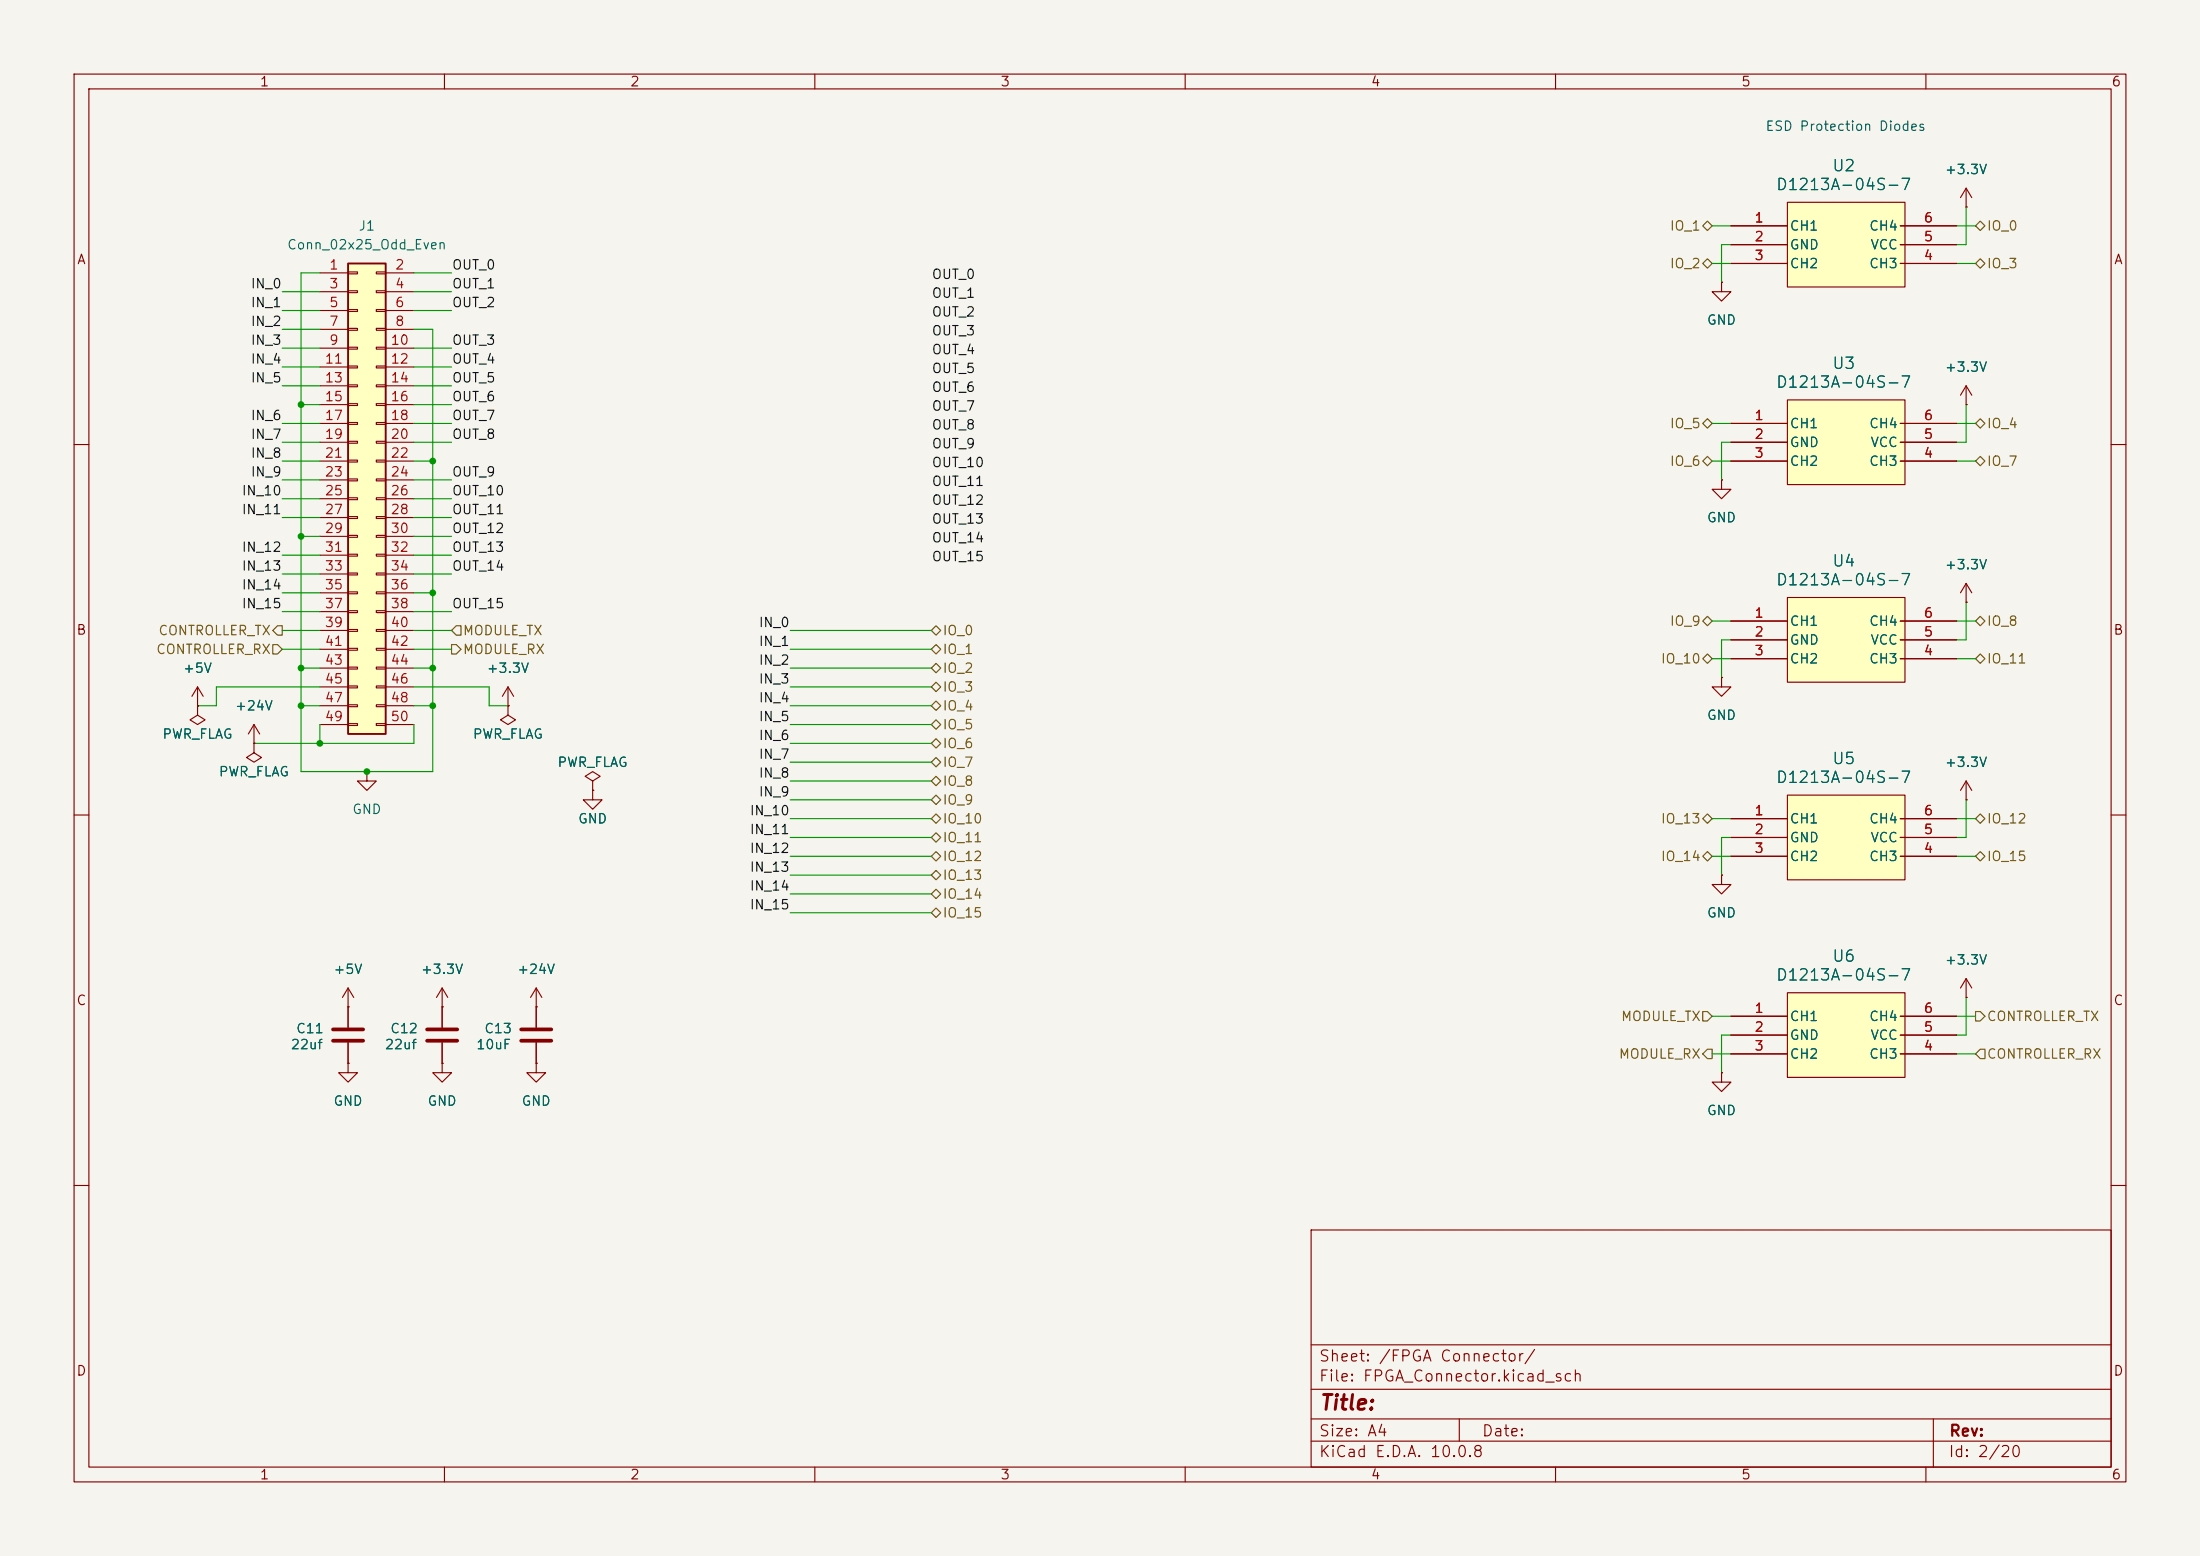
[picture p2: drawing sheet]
<svg xmlns="http://www.w3.org/2000/svg" width="297mm" height="210mm" viewBox="0 0 297 210" stroke-linecap="round" stroke-linejoin="round" font-family="sans-serif">
<path d="M0 0h297v210h-297z" fill="#f5f4ef" stroke="#f5f4ef" stroke-width=".14"/>
<g fill="none" stroke="#840000" stroke-width=".15">
<path d="M10 10h277v190h-277zM12 12h273v186h-273zM60 10v2M110 10v2M160 10v2M210 10v2M260 10v2M10 60h2M285 60h2M26.7 95.3v1.2l1 .7-1 .6-1-.6 1-.7M26.7 95.3h.1M26.7 92.7l-.8 1.3"/>
<path d="M26.7 92.7l.7 1.3M26.7 92.7v2.6M10 110h2M265.4 108h.1M265.4 105.4l-.7 1.3M265.4 105.4l.8 1.3M265.4 105.4v2.6M285 110h2M47 135.9h.1M47 133.4v5.3M47 133.4l-.8 1.2M47 133.4l.8 1.2"/>
<path d="M59.7 135.9v2.8M47 143.5v1.3h1.3l-1.3 1.3-1.3-1.3h1.3M47 143.5h.1M47 140.7v2.8M59.7 143.5v1.3h1.3l-1.3 1.3-1.3-1.3h1.3M59.7 143.5h.1M59.7 140.7v2.8M10 160h2M177 166h108v32h-108zM285 160h2M60 198v2M110 198v2"/>
<path d="M160 198v2M177 194.5h108M177 191.5h108M177 187.5h108M177 181.5h108M197 191.5v3M210 198v2M260 198v2M261 191.5v6.5"/>
</g>
<path d="M45 138.9h4M57.7 138.9h4M45 140.5h4M57.7 140.5h4" fill="none" stroke="#840000" stroke-width=".51"/>
<path d="M47 35.6h5.1v63.5h-5.1z" fill="#ffffc2"/>
<path d="M47 35.6h5.1v63.5h-5.1z" fill="none" stroke="#840000" stroke-width=".25"/>
<g fill="none" stroke="#840000" stroke-width=".15">
<path d="M43.2 36.8h3.8M43.2 39.4h3.8M47 36.7h1.3v.3h-1.3zM47 39.2h1.3v.3h-1.3zM50.8 36.7h1.3v.3h-1.3zM50.8 39.2h1.3v.3h-1.3zM52.1 36.8h3.8M52.1 39.4h3.8M43.2 41.9h3.8M43.2 44.5h3.8M43.2 47h3.8M43.2 49.5h3.8"/>
<path d="M43.2 52.1h3.8M43.2 54.6h3.8M43.2 57.2h3.8M43.2 59.7h3.8M47 41.8h1.3v.2h-1.3zM47 44.3h1.3v.3h-1.3zM47 46.9h1.3v.2h-1.3zM47 49.4h1.3v.3h-1.3zM47 51.9h1.3v.3h-1.3zM47 54.5h1.3v.2h-1.3zM47 57h1.3v.3h-1.3zM47 59.6h1.3v.2h-1.3z"/>
<path d="M50.8 41.8h1.3v.2h-1.3zM50.8 44.3h1.3v.3h-1.3zM50.8 46.9h1.3v.2h-1.3zM50.8 49.4h1.3v.3h-1.3zM50.8 51.9h1.3v.3h-1.3zM50.8 54.5h1.3v.2h-1.3zM50.8 57h1.3v.3h-1.3zM50.8 59.6h1.3v.2h-1.3zM52.1 41.9h3.8M52.1 44.5h3.8M52.1 47h3.8M52.1 49.5h3.8"/>
<path d="M52.1 52.1h3.8M52.1 54.6h3.8M52.1 57.2h3.8M52.1 59.7h3.8M43.2 62.2h3.8M43.2 64.8h3.8M43.2 67.3h3.8M43.2 69.9h3.8M43.2 72.4h3.8M43.2 74.9h3.8M43.2 77.5h3.8M47 62.1h1.3v.3h-1.3z"/>
<path d="M47 64.6h1.3v.3h-1.3zM47 67.2h1.3v.2h-1.3zM47 69.7h1.3v.3h-1.3zM47 72.3h1.3v.2h-1.3zM47 74.8h1.3v.3h-1.3zM47 77.3h1.3v.3h-1.3zM47 79.9h1.3v.2h-1.3zM50.8 62.1h1.3v.3h-1.3zM50.8 64.6h1.3v.3h-1.3zM50.8 67.2h1.3v.2h-1.3zM50.8 69.7h1.3v.3h-1.3zM50.8 72.3h1.3v.2h-1.3z"/>
<path d="M50.8 74.8h1.3v.3h-1.3zM50.8 77.3h1.3v.3h-1.3zM50.8 79.9h1.3v.2h-1.3zM52.1 62.2h3.8M52.1 64.8h3.8M52.1 67.3h3.8M52.1 69.9h3.8M52.1 72.4h3.8M52.1 74.9h3.8M52.1 77.5h3.8M43.2 80h3.8M43.2 82.6h3.8"/>
<path d="M43.2 85.1h3.8M43.2 87.6h3.8M43.2 90.2h3.8M43.2 92.7h3.8M43.2 95.3h3.8M43.2 97.8h3.8M47 82.4h1.3v.3h-1.3zM47 85h1.3v.2h-1.3zM47 87.5h1.3v.3h-1.3zM47 90h1.3v.3h-1.3zM47 92.6h1.3v.2h-1.3zM47 95.1h1.3v.3h-1.3z"/>
<path d="M47 97.7h1.3v.2h-1.3zM50.8 82.4h1.3v.3h-1.3zM50.8 85h1.3v.2h-1.3zM50.8 87.5h1.3v.3h-1.3zM50.8 90h1.3v.3h-1.3zM50.8 92.6h1.3v.2h-1.3zM50.8 95.1h1.3v.3h-1.3zM50.8 97.7h1.3v.2h-1.3zM52.1 80h3.8M52.1 82.6h3.8M52.1 85.1h3.8M52.1 87.6h3.8"/>
<path d="M52.1 90.2h3.8M52.1 92.7h3.8M52.1 95.3h3.8M52.1 97.8h3.8"/>
</g>
<path d="M241.3 107.3h15.9v11.4h-15.9z" fill="#ffffc2"/>
<g fill="none" stroke="#840000" stroke-width=".15">
<path d="M34.3 97.8l.8 1.3M34.3 97.8l-.8 1.3M34.3 97.8v2.5M34.3 100.3v1.3l1 .6-1 .7-1-.7 1-.6M34.3 100.3h.1M49.5 104.1v1.3h1.3l-1.3 1.3-1.2-1.3h1.2M49.5 104.1h.1M80 105.4l1-.6-1-.7-1 .7 1 .6v1.3M80 106.7h.1M232.4 118.1v1.3h1.3l-1.3 1.3-1.3-1.3h1.3M232.4 118.1h.1M233.7 110.5h7.6"/>
<path d="M233.7 115.6h7.6M233.7 113h7.6M241.3 107.3h15.9v11.4h-15.9zM256.5 110.5h7.7M256.5 115.6h7.7M256.5 113h7.7M59.7 135.9h.1M59.7 133.4l.8 1.2M59.7 133.4l-.8 1.2M59.7 133.4v2.5M72.4 135.9h.1M72.4 133.4l.8 1.2"/>
<path d="M72.4 133.4l-.8 1.2M72.4 133.4v5.3M265.4 134.6h.1M265.4 132.1l-.7 1.3M265.4 132.1l.8 1.3M265.4 132.1v2.5M72.4 143.5v1.3h1.3l-1.3 1.3-1.3-1.3h1.3M72.4 143.5h.1M72.4 140.7v2.8M232.4 144.8v1.3h1.3l-1.3 1.2-1.3-1.2h1.3M232.4 144.8h.1"/>
</g>
<path d="M70.4 138.9h4M70.4 140.5h4" fill="none" stroke="#840000" stroke-width=".51"/>
<path d="M241.3 134h15.9v11.4h-15.9z" fill="#ffffc2"/>
<path d="M68.6 95.3h.1M68.6 92.7l.7 1.3M68.6 92.7l-.8 1.3M68.6 92.7v2.6M233.7 137.2h7.6M233.7 139.7h7.6M241.3 134h15.9v11.4h-15.9zM256.5 137.2h7.7M256.5 139.7h7.7M233.7 142.2h7.6M256.5 142.2h7.7" fill="none" stroke="#840000" stroke-width=".15"/>
<path d="M241.3 27.3h15.9v11.4h-15.9z" fill="#ffffc2"/>
<path d="M232.4 38.1v1.3h1.3l-1.3 1.2-1.3-1.2h1.3M232.4 38.1h.1M233.7 30.5h7.6M233.7 35.6h7.6M233.7 33h7.6M241.3 27.3h15.9v11.4h-15.9zM256.5 30.5h7.7M256.5 35.6h7.7M256.5 33h7.7" fill="none" stroke="#840000" stroke-width=".15"/>
<path d="M241.3 54h15.9v11.4h-15.9z" fill="#ffffc2"/>
<g fill="none" stroke="#840000" stroke-width=".15">
<path d="M265.4 27.9h.1M265.4 25.4l-.7 1.3M265.4 25.4l.8 1.3M265.4 25.4v2.5M233.7 57.2h7.6M233.7 59.7h7.6M241.3 54h15.9v11.4h-15.9zM256.5 57.2h7.7M256.5 59.7h7.7M233.7 62.2h7.6M256.5 62.2h7.7M232.4 91.4v1.3h1.3l-1.3 1.3-1.3-1.3h1.3"/>
<path d="M232.4 91.4h.1"/>
</g>
<path d="M241.3 80.6h15.9v11.5h-15.9z" fill="#ffffc2"/>
<g fill="none" stroke="#840000" stroke-width=".15">
<path d="M232.4 38.1h.1M233.7 30.5h7.6M233.7 35.6h7.6M233.7 33h7.6M256.5 30.5h7.7M256.5 35.6h7.7M256.5 33h7.7M265.4 27.9h.1M233.7 57.2h7.6M233.7 59.7h7.6M256.5 57.2h7.7M256.5 59.7h7.7"/>
<path d="M265.4 54.6h.1M265.4 52.1l-.7 1.2M265.4 52.1l.8 1.2M265.4 52.1v2.5M232.4 64.8v1.2h1.3l-1.3 1.3-1.3-1.3h1.3M232.4 64.8h.1M233.7 62.2h7.6M256.5 62.2h7.7M265.4 78.7v2.6M265.4 78.7l-.7 1.3M265.4 78.7l.8 1.3M26.7 95.3h.1"/>
<path d="M68.6 95.3v1.2l1 .7-1 .6-1-.6 1-.7M68.6 95.3h.1M232.4 91.4h.1M233.7 83.8h7.6M233.7 88.9h7.6M233.7 86.4h7.6M241.3 80.6h15.9v11.5h-15.9zM256.5 83.8h7.7M256.5 88.9h7.7M256.5 86.4h7.7M265.4 81.3h.1M34.3 100.3h.1"/>
<path d="M80 106.7v1.3h1.3l-1.3 1.2-1.3-1.2h1.3M80 106.7h.1M232.4 118.1h.1M233.7 110.5h7.6M233.7 115.6h7.6M233.7 113h7.6M256.5 110.5h7.7M256.5 115.6h7.7M256.5 113h7.7M265.4 108h.1M47 135.9h.1M47 135.9v2.8"/>
<path d="M59.7 135.9h.1M59.7 135.9v2.8M72.4 135.9h.1M72.4 135.9v2.8M233.7 137.2h7.6M233.7 139.7h7.6M256.5 137.2h7.7M256.5 139.7h7.7M265.4 134.6h.1M47 143.5h.1M47 140.7v2.8M59.7 143.5h.1"/>
<path d="M59.7 140.7v2.8M72.4 143.5h.1M72.4 140.7v2.8M232.4 144.8h.1M233.7 142.2h7.6M256.5 142.2h7.7"/>
</g>
<g fill="none" stroke="#725600" stroke-width=".15">
<path d="M229.9 30.5l.6-.7 .6 .7-.6 .6zM229.9 35.6l.6-.7 .6 .7-.6 .6zM266.7 35.6l.6-.7 .7 .7-.7 .6zM266.7 30.5l.6-.7 .7 .7-.7 .6zM229.9 57.2l.6-.7 .6 .7-.6 .6zM266.7 57.2l.6-.7 .7 .7-.7 .6zM229.9 62.2l.6-.6 .6 .6-.6 .7zM266.7 62.2l.6-.6 .7 .6-.7 .7zM36.8 87h.7l.6 .6-.6 .7h-.7zM37.5 84.5h.6v1.2h-.6l-.7-.6zM61 87h.6l.6 .6-.6 .7h-.6zM61.6 84.5h.6v1.2h-.6l-.6-.6z"/>
<path d="M125.7 92.7l.7-.6 .6 .6-.6 .6zM125.7 90.2l.7-.7 .6 .7-.6 .6zM125.7 85.1l.7-.6 .6 .6-.6 .6zM125.7 95.3l.7-.7 .6 .7-.6 .6zM126.4 97.2l.6 .6-.6 .6-.7-.6zM126.4 87l.6 .6-.6 .7-.7-.7zM229.9 83.8l.6-.6 .6 .6-.6 .7zM229.9 88.9l.6-.6 .6 .6-.6 .6zM266.7 88.9l.6-.6 .7 .6-.7 .6zM266.7 83.8l.6-.6 .7 .6-.7 .7zM125.7 108l.7-.7 .6 .7-.6 .6zM125.7 118.1l.7-.6 .6 .6-.6 .6z"/>
<path d="M125.7 113l.7-.6 .6 .6-.6 .7zM125.7 105.4l.7-.6 .6 .6-.6 .6zM125.7 115.6l.7-.7 .6 .7-.6 .6zM125.7 102.9l.7-.7 .6 .7-.6 .6zM125.7 100.3l.7-.6 .6 .6-.6 .7zM126.4 109.9l.6 .6-.6 .6-.7-.6zM229.9 110.5l.6-.6 .6 .6-.6 .6zM229.9 115.6l.6-.7 .6 .7-.6 .6zM266.7 110.5l.6-.6 .7 .6-.7 .6zM266.7 115.6l.6-.7 .7 .7-.7 .6zM125.7 123.2l.7-.6 .6 .6-.6 .6zM126.4 120l.6 .7-.6 .6-.7-.6z"/>
<path d="M229.9 136.5h.6l.6 .7-.6 .6h-.6zM266.7 136.5h.6l.7 .7-.7 .6h-.6zM230.5 141.6h.6v1.3h-.6l-.6-.7zM267.3 141.6h.7v1.3h-.7l-.6-.7z"/>
</g>
<g fill="none" stroke="#009600" stroke-width=".15">
<path d="M38.1 39.4h5.1M43.2 36.8h-2.6v67.3h17.8v-59.6h-2.5M55.9 36.8h5.1M55.9 39.4h5.1M231.1 35.6h2.6M231.1 30.5h2.6M233.7 33h-1.3v5.1M264.2 35.6h2.5M264.2 30.5h2.5M265.4 27.9v5.1h-1.2M38.1 47h5.1M38.1 52.1h5.1"/>
<path d="M38.1 49.5h5.1M38.1 57.2h5.1M38.1 44.5h5.1M38.1 59.7h5.1M38.1 41.9h5.1M40.6 54.6h2.6M55.9 47h5.1M55.9 52.1h5.1M55.9 49.5h5.1M55.9 57.2h5.1M55.9 54.6h5.1M55.9 59.7h5.1"/>
<path d="M55.9 41.9h5.1M231.1 57.2h2.6M233.7 59.7h-1.3v5.1M264.2 57.2h2.5M265.4 54.6v5.1h-1.2M38.1 77.5h5.1M38.1 67.3h5.1M38.1 69.9h5.1M38.1 74.9h5.1M38.1 64.8h5.1M38.1 62.2h5.1M40.6 72.4h2.6"/>
<path d="M55.9 77.5h5.1M55.9 67.3h5.1M55.9 69.9h5.1M55.9 72.4h5.1M55.9 74.9h5.1M55.9 64.8h5.1M55.9 62.2h2.5M231.1 62.2h2.6M264.2 62.2h2.5M38.1 85.1h5.1M38.1 87.6h5.1M38.1 80h5.1"/>
<path d="M38.1 82.6h5.1M40.6 90.2h2.6M40.6 95.3h2.6M43.2 92.7h-14v2.6h-2.5M43.2 97.8v2.5M55.9 85.1h5.1M55.9 92.7h10.1v2.6h2.6M55.9 87.6h5.1M55.9 90.2h2.5M55.9 95.3h2.5M55.9 97.8v2.5h-21.6M55.9 80h2.5"/>
<path d="M55.9 82.6h5.1M106.7 85.1h19M106.7 92.7h19M106.7 87.6h19M106.7 90.2h19M106.7 95.3h19M106.7 97.8h19M231.1 88.9h2.6M231.1 83.8h2.6M233.7 86.4h-1.3v5M264.2 88.9h2.5M264.2 83.8h2.5"/>
<path d="M265.4 81.3v5.1h-1.2M106.7 115.6h19M106.7 113h19M106.7 110.5h19M106.7 108h19M106.7 118.1h19M106.7 100.3h19M106.7 105.4h19M106.7 102.9h19M231.1 115.6h2.6M231.1 110.5h2.6M233.7 113h-1.3v5.1"/>
<path d="M264.2 115.6h2.5M264.2 110.5h2.5M265.4 108v5h-1.2M106.7 120.7h19M106.7 123.2h19M231.1 137.2h2.6M233.7 139.7h-1.3v5.1M264.2 137.2h2.5M265.4 134.6v5.1h-1.2M231.1 142.2h2.6M264.2 142.2h2.5"/>
</g>
<g fill="#009600">
<circle cx="58.4" cy="62.2" r=".46"/>
<circle cx="58.4" cy="80" r=".46"/>
<circle cx="49.5" cy="104.1" r=".46"/>
<circle cx="43.2" cy="100.3" r=".46"/>
<circle cx="40.6" cy="95.3" r=".46"/>
<circle cx="40.6" cy="90.2" r=".46"/>
<circle cx="58.4" cy="90.2" r=".46"/>
<circle cx="40.6" cy="54.6" r=".46"/>
<circle cx="40.6" cy="72.4" r=".46"/>
<circle cx="58.4" cy="95.3" r=".46"/>
</g>
<text font-size="2" fill="#840000" x="178" y="190.8">Title:</text>
<g font-size="1.5" fill="#006464">
<text x="247.2" y="23.5">U2</text>
<text x="239.7" y="26">D1213A-04S-7</text>
<text x="239.7" y="52.7">D1213A-04S-7</text>
<text x="247.2" y="50.2">U3</text>
<text x="247.2" y="76.8">U4</text>
<text x="239.7" y="79.4">D1213A-04S-7</text>
<text x="239.7" y="106.1">D1213A-04S-7</text>
<text x="247.2" y="103.5">U5</text>
<text x="247.2" y="130.2">U6</text>
<text x="239.7" y="132.7">D1213A-04S-7</text>
</g>
<g font-size="1.5" fill="#840000">
<text x="178" y="184.1">Sheet: /FPGA Connector/</text>
<text x="178" y="186.8">File: FPGA_Connector.kicad_sch</text>
<text x="178" y="197">KiCad E.D.A. 10.0.8</text>
<text x="178" y="194.2">Size: A4</text>
<text x="200" y="194.2">Date:</text>
<text x="263" y="197">Id: 2/20</text>
<text x="263" y="194.2">Rev:</text>
</g>
<g font-size="1.3" fill="#840000">
<text x="35" y="12">1</text>
<text x="85" y="12">2</text>
<text x="135" y="12">3</text>
<text x="185" y="12">4</text>
<text x="235" y="12">5</text>
<text x="285" y="12">6</text>
<text x="10.3" y="36">A</text>
<text x="285.3" y="36">A</text>
<text x="10.2" y="86">B</text>
<text x="285.2" y="86">B</text>
<text x="10.2" y="136">C</text>
<text x="285.2" y="136">C</text>
<text x="10.2" y="186">D</text>
<text x="285.2" y="186">D</text>
<text x="35" y="200">1</text>
<text x="85" y="200">2</text>
<text x="135" y="200">3</text>
<text x="185" y="200">4</text>
<text x="235" y="200">5</text>
<text x="285" y="200">6</text>
</g>
<text font-size="1.3" fill="#0000c2" x="238.3" y="18">ESD Protection Diodes</text>
<g font-size="1.3" fill="#006464">
<text x="262.5" y="23.8">+3.3V</text>
<text x="38.7" y="34">Conn_02x25_Odd_Even</text>
<text x="48.3" y="31.4">J1</text>
<text x="241.5" y="31.4">CH1</text>
<text x="241.5" y="34">GND</text>
<text x="252.2" y="31.4">CH4</text>
<text x="252.4" y="34">VCC</text>
<text x="241.5" y="36.5">CH2</text>
<text x="252.2" y="36.5">CH3</text>
<text x="230.3" y="44.1">GND</text>
<text x="262.5" y="50.5">+3.3V</text>
<text x="241.5" y="58.1">CH1</text>
<text x="252.2" y="58.1">CH4</text>
<text x="241.5" y="63.2">CH2</text>
<text x="241.5" y="60.7">GND</text>
<text x="252.2" y="63.2">CH3</text>
<text x="252.4" y="60.7">VCC</text>
<text x="230.3" y="70.8">GND</text>
<text x="262.5" y="77.2">+3.3V</text>
<text x="241.5" y="84.8">CH1</text>
<text x="241.5" y="89.9">CH2</text>
<text x="241.5" y="87.3">GND</text>
<text x="252.2" y="89.9">CH3</text>
<text x="252.2" y="84.8">CH4</text>
<text x="252.4" y="87.3">VCC</text>
<text x="24.6" y="91.1">+5V</text>
<text x="65.6" y="91.1">+3.3V</text>
<text x="21.8" y="100">PWR_FLAG</text>
<text x="31.6" y="96.2">+24V</text>
<text x="63.7" y="100">PWR_FLAG</text>
<text x="230.3" y="97.5">GND</text>
<text x="29.4" y="105.1">PWR_FLAG</text>
<text x="75.2" y="103.8">PWR_FLAG</text>
<text x="262.5" y="103.8">+3.3V</text>
<text x="47.5" y="110.2">GND</text>
<text x="77.9" y="111.5">GND</text>
<text x="241.5" y="111.5">CH1</text>
<text x="241.5" y="114">GND</text>
<text x="252.2" y="111.5">CH4</text>
<text x="252.4" y="114">VCC</text>
<text x="241.5" y="116.5">CH2</text>
<text x="252.2" y="116.5">CH3</text>
<text x="230.3" y="124.2">GND</text>
<text x="44.9" y="131.8">+5V</text>
<text x="56.7" y="131.8">+3.3V</text>
<text x="69.7" y="131.8">+24V</text>
<text x="262.5" y="130.5">+3.3V</text>
<text x="39.2" y="141.9">22uf</text>
<text x="39.9" y="139.8">C11</text>
<text x="51.9" y="141.9">22uf</text>
<text x="52.6" y="139.8">C12</text>
<text x="64.2" y="141.9">10uF</text>
<text x="65.3" y="139.8">C13</text>
<text x="241.5" y="138.1">CH1</text>
<text x="241.5" y="143.2">CH2</text>
<text x="241.5" y="140.7">GND</text>
<text x="252.2" y="143.2">CH3</text>
<text x="252.2" y="138.1">CH4</text>
<text x="252.4" y="140.7">VCC</text>
<text x="44.9" y="149.6">GND</text>
<text x="57.6" y="149.6">GND</text>
<text x="70.3" y="149.6">GND</text>
<text x="230.3" y="150.8">GND</text>
</g>
<g font-size="1.3" fill="#725600">
<text x="225.3" y="31.4">IO_1</text>
<text x="268.1" y="31.4">IO_0</text>
<text x="225.3" y="36.5">IO_2</text>
<text x="268.1" y="36.5">IO_3</text>
<text x="225.3" y="58.1">IO_5</text>
<text x="268.1" y="58.1">IO_4</text>
<text x="225.3" y="63.2">IO_6</text>
<text x="268.1" y="63.2">IO_7</text>
<text x="21" y="88.6">CONTROLLER_RX</text>
<text x="21.3" y="86.1">CONTROLLER_TX</text>
<text x="62.4" y="88.6">MODULE_RX</text>
<text x="62.4" y="86.1">MODULE_TX</text>
<text x="127.2" y="86.1">IO_0</text>
<text x="127.2" y="88.6">IO_1</text>
<text x="224.1" y="89.9">IO_10</text>
<text x="225.3" y="84.8">IO_9</text>
<text x="268.1" y="89.9">IO_11</text>
<text x="268.1" y="84.8">IO_8</text>
<text x="127.2" y="93.7">IO_3</text>
<text x="127.2" y="91.1">IO_2</text>
<text x="127.2" y="96.2">IO_4</text>
<text x="127.2" y="98.8">IO_5</text>
<text x="127.2" y="101.3">IO_6</text>
<text x="127.2" y="106.4">IO_8</text>
<text x="127.2" y="103.8">IO_7</text>
<text x="127.2" y="108.9">IO_9</text>
<text x="127.2" y="114">IO_11</text>
<text x="127.2" y="111.5">IO_10</text>
<text x="224.1" y="111.5">IO_13</text>
<text x="268.1" y="111.5">IO_12</text>
<text x="127.2" y="119.1">IO_13</text>
<text x="127.2" y="116.5">IO_12</text>
<text x="224.1" y="116.5">IO_14</text>
<text x="268.1" y="116.5">IO_15</text>
<text x="127.2" y="124.2">IO_15</text>
<text x="127.2" y="121.6">IO_14</text>
<text x="218.4" y="143.2">MODULE_RX</text>
<text x="218.7" y="138.1">MODULE_TX</text>
<text x="268.1" y="143.2">CONTROLLER_RX</text>
<text x="268.1" y="138.1">CONTROLLER_TX</text>
</g>
<g font-size="1.3" fill="#a90000">
<text x="236.8" y="30.3">1</text>
<text x="236.8" y="35.4">3</text>
<text x="236.8" y="32.9">2</text>
<text x="259.6" y="35.4">4</text>
<text x="259.6" y="30.3">6</text>
<text x="259.6" y="32.9">5</text>
<text x="44.4" y="36.7">1</text>
<text x="44.4" y="39.2">3</text>
<text x="44.4" y="41.8">5</text>
<text x="53.2" y="36.7">2</text>
<text x="53.2" y="39.2">4</text>
<text x="53.2" y="41.8">6</text>
<text x="44.4" y="44.3">7</text>
<text x="44.4" y="46.9">9</text>
<text x="52.6" y="46.9">10</text>
<text x="53.2" y="44.3">8</text>
<text x="43.7" y="49.4">11</text>
<text x="43.7" y="51.9">13</text>
<text x="52.6" y="49.4">12</text>
<text x="52.6" y="51.9">14</text>
<text x="43.7" y="54.5">15</text>
<text x="43.7" y="57">17</text>
<text x="43.7" y="59.6">19</text>
<text x="52.6" y="54.5">16</text>
<text x="52.6" y="57">18</text>
<text x="52.6" y="59.6">20</text>
<text x="236.8" y="57">1</text>
<text x="236.8" y="59.6">2</text>
<text x="259.6" y="57">6</text>
<text x="259.6" y="59.6">5</text>
<text x="43.7" y="62.1">21</text>
<text x="43.7" y="64.6">23</text>
<text x="52.6" y="62.1">22</text>
<text x="52.6" y="64.6">24</text>
<text x="236.8" y="62.1">3</text>
<text x="259.6" y="62.1">4</text>
<text x="43.7" y="67.2">25</text>
<text x="43.7" y="69.7">27</text>
<text x="52.6" y="67.2">26</text>
<text x="52.6" y="69.7">28</text>
<text x="43.7" y="72.3">29</text>
<text x="43.7" y="74.8">31</text>
<text x="43.7" y="77.3">33</text>
<text x="52.6" y="72.3">30</text>
<text x="52.6" y="74.8">32</text>
<text x="52.6" y="77.3">34</text>
<text x="43.7" y="79.9">35</text>
<text x="43.7" y="82.4">37</text>
<text x="52.6" y="79.9">36</text>
<text x="52.6" y="82.4">38</text>
<text x="236.8" y="83.7">1</text>
<text x="259.6" y="83.7">6</text>
<text x="43.7" y="85">39</text>
<text x="43.7" y="87.5">41</text>
<text x="52.6" y="85">40</text>
<text x="52.6" y="87.5">42</text>
<text x="236.8" y="88.8">3</text>
<text x="236.8" y="86.2">2</text>
<text x="259.6" y="88.8">4</text>
<text x="259.6" y="86.2">5</text>
<text x="43.7" y="90">43</text>
<text x="43.7" y="92.6">45</text>
<text x="43.7" y="95.1">47</text>
<text x="52.6" y="90">44</text>
<text x="52.6" y="92.6">46</text>
<text x="52.6" y="95.1">48</text>
<text x="43.7" y="97.7">49</text>
<text x="52.6" y="97.7">50</text>
<text x="236.8" y="110.4">1</text>
<text x="236.8" y="112.9">2</text>
<text x="259.6" y="110.4">6</text>
<text x="259.6" y="112.9">5</text>
<text x="236.8" y="115.4">3</text>
<text x="259.6" y="115.4">4</text>
<text x="236.8" y="137">1</text>
<text x="259.6" y="137">6</text>
<text x="236.8" y="142.1">3</text>
<text x="236.8" y="139.6">2</text>
<text x="259.6" y="142.1">4</text>
<text x="259.6" y="139.6">5</text>
</g>
<g font-size="1.3" fill="#0f0f0f">
<text x="33.8" y="39.2">IN_0</text>
<text x="33.8" y="41.8">IN_1</text>
<text x="60.9" y="41.8">OUT_2</text>
<text x="60.9" y="36.7">OUT_0</text>
<text x="60.9" y="39.2">OUT_1</text>
<text x="125.7" y="40.5">OUT_1</text>
<text x="125.7" y="38">OUT_0</text>
<text x="33.8" y="44.3">IN_2</text>
<text x="33.8" y="46.9">IN_3</text>
<text x="60.9" y="46.9">OUT_3</text>
<text x="125.7" y="45.6">OUT_3</text>
<text x="125.7" y="43.1">OUT_2</text>
<text x="33.8" y="51.9">IN_5</text>
<text x="33.8" y="49.4">IN_4</text>
<text x="60.9" y="51.9">OUT_5</text>
<text x="60.9" y="49.4">OUT_4</text>
<text x="125.7" y="53.2">OUT_6</text>
<text x="125.7" y="48.1">OUT_4</text>
<text x="125.7" y="50.7">OUT_5</text>
<text x="33.8" y="59.6">IN_7</text>
<text x="33.8" y="57">IN_6</text>
<text x="60.9" y="54.5">OUT_6</text>
<text x="60.9" y="57">OUT_7</text>
<text x="60.9" y="59.6">OUT_8</text>
<text x="125.7" y="55.8">OUT_7</text>
<text x="125.7" y="58.3">OUT_8</text>
<text x="33.8" y="62.1">IN_8</text>
<text x="33.8" y="64.6">IN_9</text>
<text x="60.9" y="64.6">OUT_9</text>
<text x="125.7" y="60.8">OUT_9</text>
<text x="125.7" y="63.4">OUT_10</text>
<text x="125.7" y="65.9">OUT_11</text>
<text x="32.6" y="69.7">IN_11</text>
<text x="32.6" y="67.2">IN_10</text>
<text x="60.9" y="69.7">OUT_11</text>
<text x="60.9" y="67.2">OUT_10</text>
<text x="125.7" y="71">OUT_13</text>
<text x="125.7" y="68.5">OUT_12</text>
<text x="32.6" y="77.3">IN_13</text>
<text x="32.6" y="74.8">IN_12</text>
<text x="60.9" y="77.3">OUT_14</text>
<text x="60.9" y="74.8">OUT_13</text>
<text x="60.9" y="72.3">OUT_12</text>
<text x="125.7" y="76.1">OUT_15</text>
<text x="125.7" y="73.5">OUT_14</text>
<text x="32.6" y="82.4">IN_15</text>
<text x="32.6" y="79.9">IN_14</text>
<text x="60.9" y="82.4">OUT_15</text>
<text x="102.3" y="85">IN_0</text>
<text x="102.3" y="87.5">IN_1</text>
<text x="102.3" y="90">IN_2</text>
<text x="102.3" y="92.6">IN_3</text>
<text x="102.3" y="95.1">IN_4</text>
<text x="102.3" y="100.2">IN_6</text>
<text x="102.3" y="97.7">IN_5</text>
<text x="102.3" y="107.8">IN_9</text>
<text x="102.3" y="105.3">IN_8</text>
<text x="102.3" y="102.7">IN_7</text>
<text x="101.1" y="110.4">IN_10</text>
<text x="101.1" y="112.9">IN_11</text>
<text x="101.1" y="118">IN_13</text>
<text x="101.1" y="115.4">IN_12</text>
<text x="101.1" y="123.1">IN_15</text>
<text x="101.1" y="120.5">IN_14</text>
</g>
</svg>
